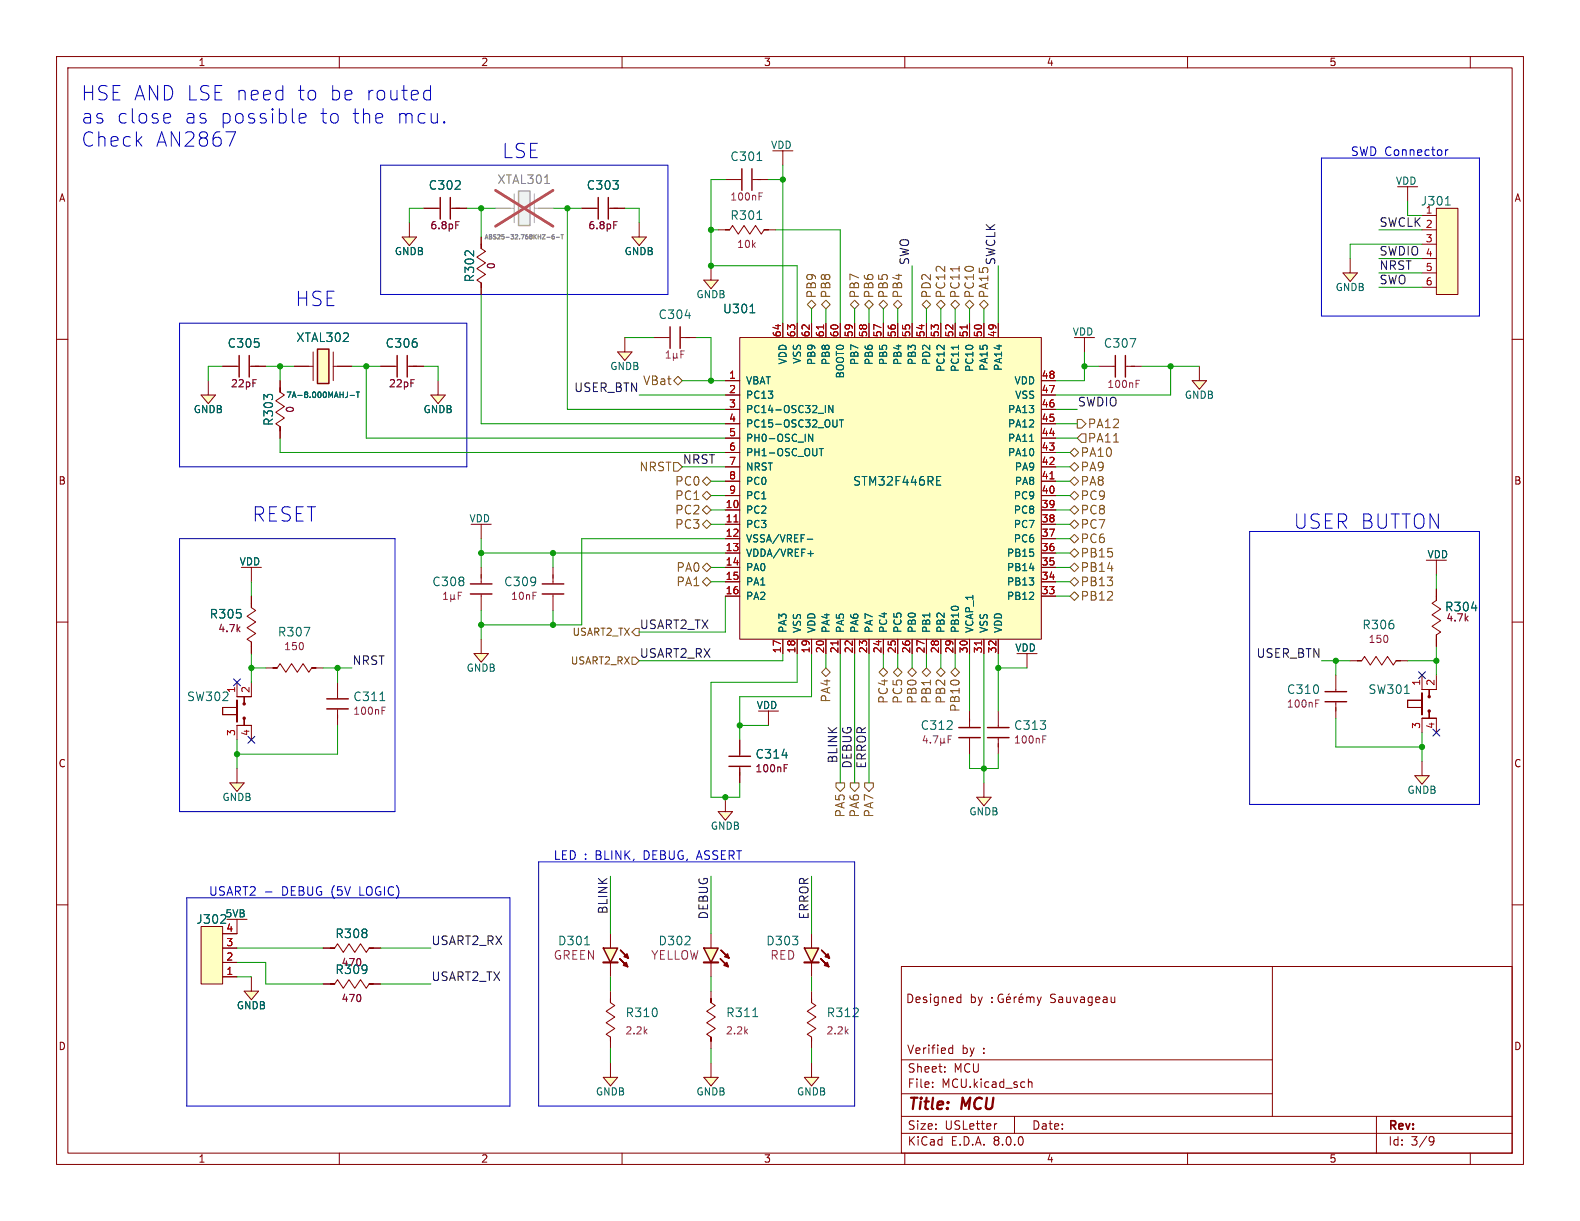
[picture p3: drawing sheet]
<svg xmlns="http://www.w3.org/2000/svg" width="279mm" height="216mm" viewBox="0 0 279 216" stroke-linecap="round" stroke-linejoin="round" font-family="sans-serif">
<g fill="none" stroke="#840000" stroke-width=".18">
<path d="M10 10h259.4v195.9h-259.4zM12 12h255.4v191.9h-255.4zM60 10v2M110 10v2M160 10v2M210 10v2M260 10v2M10 60h2M267.4 60h2M10 110h2M85.1 100.3v2.8M85.1 105.2v2.8"/>
<path d="M97.8 100.3v2.8M97.8 105.2v2.8M181.6 115.6v2.5M267.4 110h2M176.5 125.7v2.8M176.5 130.6v2.8M10 160h2M267.4 160h2M143.5 177.3l.8 .5-1.6 1 1.6 1-1.6 1 1.6 1.1-1.6 1 .8 .5M143.5 176.5v.8zM143.5 175.3v1.2M159.4 170.9h108v33h-108z"/>
<path d="M169.5 176.3l.4 .1M169.9 177.2l-.4 .1M169.9 175.8v1.5M175.4 177.1v.2M175.4 176.4v.1M177.3 175.9a.74 .74 0 0 0-.9 .5 .74 .74 0 0 0 .6 .9l.4-.2v-.5h-.3M178 176.8l.7-.2-.1-.2-.4-.1-.2 .2 .1 .7h.5M178.5 175.7l-.2 .2M179.3 176.3v1M179.8 176.3l-.3 .1-.2 .2M180.2 176.8l.7-.2-.1-.2-.4-.1-.2 .2 .1 .7h.5M180.7 175.7l-.2 .2"/>
<path d="M181.6 176.4l.4-.1 .2 .2M181.6 176.3v1M182.2 176.5l.2-.2 .4 .1v.9M182.2 176.5v.8M183.4 176.3l.4 1M183.8 177.3l-.2 .3-.2 .2M184.1 176.3l-.3 1M197.1 177.1l-.4 .2M197.1 176.3v1M225 170.9v26.5M143.5 183.4v.8zM143.5 184.2v1.2"/>
<path d="M159.4 197.4h108M159.4 193.4h65.6M159.4 187.4h65.6M164.9 192.1v.2M164.9 191.4v.1M167.1 189.4v.2M167.1 188.7v.1M167.9 186.2h.6M167.9 185.4h.6M168.5 184.8v1.5M176.3 198.7l-.3 .1M179.4 197.4v3"/>
<path d="M181.9 190.8v1.5M181.9 191.4l.2-.1 .3 .1 .1 .9M243.4 197.4v6.5M60 203.9v2M110 203.9v2M159.4 200.4h108M160 203.9v2M210 203.9v2M253 201l.5 .1a.99 .99 0 0 1-.4 1.4h-.2M253.6 201.6l-.3 .3h-.3M260 203.9v2"/>
</g>
<path d="M83.2 105h3.8M83.2 103.3h3.8M95.9 105h3.8M95.9 103.3h3.8M174.6 128.7h3.8M174.6 130.4h3.8" fill="none" stroke="#840000" stroke-width=".25"/>
<path d="M78.4 106h.8M78.4 105.1l.4-.4v1.3M79.7 105.8l.2 .2h.2l.2-.2M79.7 105.1v1.3M80.3 105.8l.2 .2M80.3 105.1v.7M81 105.3h.5M81.6 104.7h-.6v1.3M184.4 130.7h.4M184.4 130.1h.6" fill="none" stroke="#840084" stroke-width=".18"/>
<path d="M237.5 48.3h2.5l-1.2 1.5z" fill="#ffffc2"/>
<path d="M238.8 45.7v2.6h-1.3l1.3 1.5 1.2-1.5h-1.2M130.8 130.8v2.8M130.8 135.6v2.8M57.1 167.6h1.3M58.4 167.6h.8zM59.2 167.6l.5-.7 1 1.5 1-1.5 1 1.5 1.1-1.5 1 1.5 .5-.8M65.3 167.6h.7zM66 167.6h1.3" fill="none" stroke="#840000" stroke-width=".18"/>
<path d="M128.9 133.7h3.8M128.9 135.5h3.8" fill="none" stroke="#840000" stroke-width=".25"/>
<path d="M138.7 135.8h.4M138.7 135.2h.6" fill="none" stroke="#840084" stroke-width=".18"/>
<path d="M83.8 115.6h2.6l-1.3 1.5z" fill="#ffffc2"/>
<path d="M85.1 113v2.6h-1.3l1.3 1.5 1.3-1.5h-1.3M238.8 116.8h1.2M240 116.8h.8zM240.8 116.8l.5-.7 1 1.5 1-1.5 1 1.5 1.1-1.5 1 1.5 .5-.8M246.9 116.8h.7zM247.6 116.8h1.3M171.4 125.7v2.8M171.4 130.6v2.8" fill="none" stroke="#840000" stroke-width=".18"/>
<path d="M169.5 130.4h3.9M169.5 128.7h3.9" fill="none" stroke="#840000" stroke-width=".25"/>
<path d="M163.6 130.1l-.3 .9h.7M163.9 130.5v.9M164.5 131.3v.1M165 130.1h.9l-.6 1.3M166.3 130.5v1.3M166.3 131.2l.2 .2h.3l.1-.2M166.9 131.2l.2 .2M166.9 130.5v.7M167.7 130.7h.4M168.3 130.1h-.6v1.3" fill="none" stroke="#840084" stroke-width=".18"/>
<path d="M210.8 67.3h2.6l-1.3 1.5z" fill="#ffffc2"/>
<path d="M212.1 64.8v2.5h-1.3l1.3 1.5 1.3-1.5h-1.3" fill="none" stroke="#840000" stroke-width=".18"/>
<path d="M106.7 167.6h2.5l-1.3 2.6z" fill="#ffffc2"/>
<path d="M106.7 170.2h2.5" fill="none" stroke="#840000" stroke-width=".38"/>
<path d="M106.7 167.6h2.5l-1.3 2.6z" fill="none" stroke="#840000" stroke-width=".25"/>
<g fill="#840000" stroke="#840000" stroke-width=".25">
<path d="M109.7 168l1.4 1.4-.7-.2 .5-.5 .2 .7z"/>
<path d="M109.6 169.5l1.4 1.4-.8-.2 .5-.5 .3 .7z"/>
</g>
<path d="M107.9 165.1v2.5M107.9 170.2v2.5M125.7 177.3l.8 .5-1.5 1 1.5 1-1.5 1 1.5 1.1-1.5 1 .7 .5M125.7 176.5v.8zM125.7 175.3v1.2M125.7 183.4v.8zM125.7 184.2v1.2" fill="none" stroke="#840000" stroke-width=".18"/>
<path d="M103.4 167.1h.8M133.1 179.8h.9" fill="none" stroke="#006464" stroke-width=".18"/>
<path d="M124.5 167.6h2.5l-1.3 2.6z" fill="#ffffc2"/>
<path d="M124.5 170.2h2.5" fill="none" stroke="#840000" stroke-width=".38"/>
<path d="M124.5 167.6h2.5l-1.3 2.6z" fill="none" stroke="#840000" stroke-width=".25"/>
<g fill="#840000" stroke="#840000" stroke-width=".25">
<path d="M127.5 168l1.4 1.4-.8-.2 .6-.5 .2 .7z"/>
<path d="M127.4 169.5l1.4 1.4-.8-.2 .5-.5 .3 .7z"/>
</g>
<path d="M125.7 165.1v2.5M125.7 170.2v2.5" fill="none" stroke="#840000" stroke-width=".18"/>
<path d="M124.5 190.5h2.5l-1.3 1.5z" fill="#ffffc2"/>
<path d="M107.9 177.3l.8 .5-1.5 1 1.5 1-1.5 1 1.5 1.1-1.5 1 .7 .5M107.9 176.5v.8zM107.9 175.3v1.2M107.9 183.4v.8zM107.9 184.2v1.2M125.7 188v2.5h-1.2l1.2 1.5 1.3-1.5h-1.3" fill="none" stroke="#840000" stroke-width=".18"/>
<path d="M106.7 190.5h2.5l-1.3 1.5z" fill="#ffffc2"/>
<path d="M107.9 188v2.5h-1.2l1.2 1.5 1.3-1.5h-1.3" fill="none" stroke="#840000" stroke-width=".18"/>
<path d="M142.2 190.5h2.6l-1.3 1.5z" fill="#ffffc2"/>
<path d="M143.5 188v2.5h-1.3l1.3 1.5 1.3-1.5h-1.3" fill="none" stroke="#840000" stroke-width=".18"/>
<path d="M142.2 167.6h2.6l-1.3 2.6z" fill="#ffffc2"/>
<path d="M142.2 170.2h2.6" fill="none" stroke="#840000" stroke-width=".38"/>
<path d="M142.2 167.6h2.6l-1.3 2.6z" fill="none" stroke="#840000" stroke-width=".25"/>
<g fill="#840000" stroke="#840000" stroke-width=".25">
<path d="M145.3 168l1.4 1.4-.8-.2 .5-.5 .3 .7z"/>
<path d="M145.2 169.5l1.4 1.4-.8-.2 .5-.5 .3 .7z"/>
</g>
<path d="M143.5 165.1v2.5M143.5 170.2v2.5" fill="none" stroke="#840000" stroke-width=".18"/>
<path d="M109.2 62.2h2.6l-1.3 1.6z" fill="#ffffc2"/>
<path d="M110.5 59.7v2.5h-1.3l1.3 1.6 1.3-1.6h-1.3" fill="none" stroke="#840000" stroke-width=".18"/>
<path d="M172.7 141h2.6l-1.3 1.5z" fill="#ffffc2"/>
<path d="M174 138.4v2.6h-1.3l1.3 1.5 1.3-1.5h-1.3" fill="none" stroke="#840000" stroke-width=".18"/>
<path d="M130.8 59.7h53.3v53.3h-53.3z" fill="#ffffc2"/>
<g fill="none" stroke="#840000" stroke-width=".18">
<path d="M130.8 59.7h53.3v53.3h-53.3zM138.4 57.2v2.5M141 57.2v2.5M143.5 57.2v2.5M146 57.2v2.5M148.6 57.2v2.5M151.1 57.2v2.5M153.7 57.2v2.5M156.2 57.2v2.5M158.7 57.2v2.5M161.3 57.2v2.5M163.8 57.2v2.5"/>
<path d="M166.4 57.2v2.5M168.9 57.2v2.5M171.4 57.2v2.5M174 57.2v2.5M176.5 57.2v2.5M128.3 67.3h2.5M128.3 69.9h2.5M128.3 72.4h2.5M128.3 74.9h2.5M128.3 77.5h2.5M184.1 67.3h2.6M184.1 69.9h2.6"/>
<path d="M184.1 72.4h2.6M184.1 74.9h2.6M184.1 77.5h2.6M128.3 90.2h2.5M128.3 92.7h2.5M128.3 95.3h2.5M128.3 97.8h2.5M128.3 87.6h2.5M128.3 85.1h2.5M128.3 82.6h2.5M128.3 80h2.5M184.1 90.2h2.6"/>
<path d="M184.1 92.7h2.6M184.1 95.3h2.6M184.1 97.8h2.6M184.1 87.6h2.6M184.1 85.1h2.6M184.1 82.6h2.6M184.1 80h2.6M128.3 100.3h2.5M128.3 102.9h2.5M128.3 105.4h2.5M138.4 113v2.6M141 113v2.6"/>
<path d="M143.5 113v2.6M146 113v2.6M148.6 113v2.6M151.1 113v2.6M153.7 113v2.6M156.2 113v2.6M158.7 113v2.6M161.3 113v2.6M163.8 113v2.6M166.4 113v2.6M168.9 113v2.6M171.4 113v2.6"/>
<path d="M174 113v2.6M176.5 113v2.6M184.1 100.3h2.6M184.1 102.9h2.6M184.1 105.4h2.6"/>
</g>
<path d="M145.6 57.5v.7M171 57.5v.7M129.8 92.3h.7M185.7 84.7h.7M148.2 113.3v.8M173.6 113.3v.8" fill="none" stroke="#a90000" stroke-width=".18"/>
<g fill="none" stroke="#006464" stroke-width=".18">
<path d="M132.6 55.3h.9M143.7 76.8v1.2l-.7-1.2v1.2M144.9 79.3h.7M145.2 79.3v1.3M146 71.7v1.3M147.3 71.7v1.3l-.7-1.3v1.3M148 74.2v1.1l-.1 .1M148.4 74.2h.8M148.8 74.2v1.3M169.5 61v.8M182.1 78h.7M142.8 95.3h.9"/>
<path d="M142.9 97.9h.9M165.6 85h.6M165.6 85.8h.8M165.6 84.3h.8"/>
</g>
<path d="M124.5 49.5h2.5l-1.3 1.6z" fill="#ffffc2"/>
<path d="M125.7 47v2.5h-1.2l1.2 1.6 1.3-1.6h-1.3" fill="none" stroke="#840000" stroke-width=".18"/>
<path d="M40.6 138.4h2.6l-1.3 1.6z" fill="#ffffc2"/>
<path d="M191.8 59.7v2.5M41.9 135.9v2.5h-1.3l1.3 1.6 1.3-1.6h-1.3" fill="none" stroke="#840000" stroke-width=".18"/>
<path d="M76.2 69.9h2.5l-1.2 1.5z" fill="#ffffc2"/>
<path d="M138.4 26.7v2.5M77.5 67.3v2.6h-1.3l1.3 1.5 1.2-1.5h-1.2M135.9 125.7v2.6" fill="none" stroke="#840000" stroke-width=".18"/>
<path d="M251.5 121.9h2.5M251.5 122.6v3.8" fill="none" stroke="#ffffc2" stroke-width=".18"/>
<path d="M252.7 121.9v1.3z" fill="#ffffc2"/>
<path d="M248.9 123.8h2.6" fill="none" stroke="#ffffc2" stroke-width=".18"/>
<path d="M248.9 123.8v1.3z" fill="#ffffc2"/>
<path d="M248.9 125.1h2.6" fill="none" stroke="#ffffc2" stroke-width=".18"/>
<path d="M252.7 125.7v1.3z" fill="#ffffc2"/>
<path d="M251.5 127h2.5" fill="none" stroke="#ffffc2" stroke-width=".18"/>
<g fill="none" stroke="#840000" stroke-width=".18">
<path d="M102.9 36.8h2.8M107.7 36.8h2.8M128.3 31.8h2.8M133.1 31.8h2.8M115.6 59.7h2.8M120.4 59.7h2.8M127 40.6h1.3M128.3 40.6h.7zM129 40.6l.5-.7 1.1 1.5 1-1.5 1 1.5 1-1.5 1 1.5 .5-.8M135.1 40.6h.8zM135.9 40.6h1.3M39.4 64.8h2.8"/>
<path d="M44.2 64.8h2.8M236.2 119.4v2.8M251.5 119.4v2.5M254 119.4v2.5M59.7 120.7v2.7M59.7 125.5v2.8M236.2 124.2v2.8M248.9 123.8h2.6zM248.9 123.8v1.3zM248.9 125.1h2.6zM251.5 121.9h2.5zM251.5 127h2.5z"/>
<path d="M251.5 127v2.5M252.7 121.9v1.3zM252.7 125.7v1.3zM254 127v2.5M43.7 162.6h-1.8v2.5"/>
</g>
<g fill="none" stroke="#840000" stroke-width=".25">
<path d="M105.8 34.9v3.8M107.6 34.9v3.8M131.2 29.8v3.9M133 29.8v3.9M118.5 57.8v3.8M120.3 57.8v3.8M42.3 62.9v3.8M44.1 62.9v3.8M57.8 123.6h3.8M57.8 125.3h3.8M234.3 122.3h3.8M234.3 124.1h3.8"/>
<path d="M251.5 122.6v3.8z"/>
<circle cx="252.7" cy="123.2" r=".18"/>
<circle cx="252.7" cy="125.7" r=".18"/>
</g>
<path d="M133.9 28.4h.8M133.9 38.8h.8M67.2 123.9h.9M248.4 122.6h.8" fill="none" stroke="#006464" stroke-width=".18"/>
<g fill="none" stroke="#840084" stroke-width=".18">
<path d="M108.5 39.2h.6M134.2 34.7h.5M134.2 34.1h.6M117.8 63.3h.7M117.8 62.4l.4-.4v1.3M119.1 63.1l.2 .2h.2l.2-.2M119.1 62.5v1.2M119.7 63.1l.2 .2M119.7 62.5v.6M120.4 62.7h.4M121 62h-.6v1.3M67.6 125.6h.4"/>
<path d="M67.6 125h.6M232.7 124.4h.4M232.7 123.8h.6"/>
</g>
<path d="M43.2 175.3h2.5l-1.3 1.5z" fill="#ffffc2"/>
<path d="M44.4 172.7v2.6h-1.2l1.2 1.5 1.3-1.5h-1.3" fill="none" stroke="#840000" stroke-width=".18"/>
<path d="M41.9 123.2h2.5M41.9 123.8v3.8" fill="none" stroke="#ffffc2" stroke-width=".18"/>
<path d="M43.2 123.2v1.3z" fill="#ffffc2"/>
<path d="M39.4 125.1h2.5" fill="none" stroke="#ffffc2" stroke-width=".18"/>
<path d="M39.4 125.1v1.3z" fill="#ffffc2"/>
<path d="M39.4 126.4h2.5" fill="none" stroke="#ffffc2" stroke-width=".18"/>
<path d="M43.2 127v1.3z" fill="#ffffc2"/>
<path d="M41.9 128.3h2.5" fill="none" stroke="#ffffc2" stroke-width=".18"/>
<g fill="none" stroke="#840000" stroke-width=".18">
<path d="M67.3 64.8h2.8M72.1 64.8h2.8M85.1 92.7v2.6M44.4 113.5v.8zM44.4 107.4l.8 .6-1.5 1 1.5 1-1.5 1 1.5 1-1.5 1 .7 .5M44.4 106.7v.7zM44.4 100.3v2.6M44.4 105.4v1.3M44.4 114.3v1.3M47 118.1h1.3M48.3 118.1h.7zM49 118.1l.5-.8 1 1.6 1.1-1.6 1 1.6 1-1.6 1 1.6 .5-.8"/>
<path d="M55.1 118.1h.8zM55.9 118.1h1.2M39.4 125.1h2.5zM39.4 125.1v1.3zM39.4 126.4h2.5zM41.9 123.2h2.5zM41.9 128.3h2.5zM41.9 120.7v2.5M41.9 128.3v2.5M43.2 123.2v1.3zM43.2 127v1.3zM44.4 120.7v2.5"/>
<path d="M44.4 128.3v2.5"/>
</g>
<g fill="none" stroke="#840000" stroke-width=".25">
<path d="M70.2 62.9v3.8M72 62.9v3.8M41.9 123.8v3.8z"/>
<circle cx="43.2" cy="124.5" r=".18"/>
<circle cx="43.2" cy="127" r=".18"/>
</g>
<path d="M56.1 61.7h2.1v6.1h-2.1z" fill="#ffffc2"/>
<path d="M56.1 61.7h2.1v6.1h-2.1z" fill="none" stroke="#840000" stroke-width=".25"/>
<path d="M52.1 64.8h3.3M55.4 62.2v5.1M58.9 62.2v5.1M58.9 64.8h3.3M57.1 174h1.3M58.4 174h.8zM59.2 174l.5-.8 1 1.6 1-1.6 1 1.6 1.1-1.6 1 1.6 .5-.8M65.3 174h.7zM66 174h1.3" fill="none" stroke="#840000" stroke-width=".18"/>
<path d="M61.9 69.9h.8M63 69.3h.6M63.3 69.3v1" fill="none" stroke="#006464" stroke-width=".18"/>
<path d="M35.6 69.9h2.5l-1.3 1.5z" fill="#ffffc2"/>
<path d="M36.8 67.3v2.6h-1.2l1.2 1.5 1.3-1.5h-1.3" fill="none" stroke="#840000" stroke-width=".18"/>
<path d="M254 36.8h3.8v15.3h-3.8z" fill="#ffffc2"/>
<path d="M251.5 38.1h2.5M254 36.8h3.8v15.3h-3.8zM251.5 40.6h2.5M251.5 43.2h2.5M251.5 45.7h2.5M251.5 48.3h2.5M251.5 50.8h2.5" fill="none" stroke="#840000" stroke-width=".18"/>
<path d="M255.6 36.3h.9" fill="none" stroke="#006464" stroke-width=".18"/>
<path d="M35.6 163.8h3.8v10.2h-3.8z" fill="#ffffc2"/>
<path d="M49.5 75.4v.8zM49.5 69.3l.8 .6-1.5 1 1.5 1-1.5 1 1.5 1-1.5 1 .7 .5M49.5 68.6v.7zM49.5 67.3v1.3M49.5 76.2v1.3M194.3 64.8h2.8M199.1 64.8h2.8M35.6 163.8h3.8v10.2h-3.8zM39.4 172.7h2.5M39.4 170.2h2.5M39.4 167.6h2.5M39.4 165.1h2.5" fill="none" stroke="#840000" stroke-width=".18"/>
<path d="M39 163.3h.9" fill="none" stroke="#006464" stroke-width=".18"/>
<path d="M197.2 62.9v3.8M199 62.9v3.8" fill="none" stroke="#840000" stroke-width=".25"/>
<path d="M200.9 67.9h.4M200.9 67.3h.6" fill="none" stroke="#840084" stroke-width=".18"/>
<path d="M111.8 41.9h2.5l-1.3 1.5z" fill="#ffffc2"/>
<path d="M113 39.4v2.5h-1.2l1.2 1.5 1.3-1.5h-1.3" fill="none" stroke="#840000" stroke-width=".18"/>
<path d="M91.7 33.8h2v6.1h-2z" fill="#f0f0f0"/>
<path d="M91.7 33.8h2v6.1h-2z" fill="none" stroke="#a1a1a1" stroke-width=".25"/>
<path d="M87.6 36.8h3.3M90.9 34.3v5.1M94.5 34.3v5.1M94.5 36.8h3.3" fill="none" stroke="#a1a1a1" stroke-width=".18"/>
<path d="M96.3 32.4h.9M96.7 42h.6M98 41.5l-.4 .2v.4l.2 .2 .2-.1v-.4h-.2l-.2 .1M98.4 42h.6M99.2 41.5h.4M99.4 41.5v.8" fill="none" stroke="#989898" stroke-width=".18"/>
<path d="M87.6 33.7l10.2 6.3M97.8 33.7l-10.2 6.3" fill="none" stroke="#e75356" stroke-width=".46"/>
<path d="M74.9 36.8h2.8M79.8 36.8h2.7" fill="none" stroke="#840000" stroke-width=".18"/>
<path d="M77.9 34.9v3.8M79.6 34.9v3.8" fill="none" stroke="#840000" stroke-width=".25"/>
<path d="M80.6 39.2h.6" fill="none" stroke="#840084" stroke-width=".18"/>
<path d="M71.1 41.9h2.6l-1.3 1.5z" fill="#ffffc2"/>
<path d="M72.4 39.4v2.5h-1.3l1.3 1.5 1.3-1.5h-1.3M85.1 50v.8zM85.1 43.9l.8 .6-1.6 1 1.6 1-1.6 1 1.6 1-1.6 1 .8 .5M85.1 43.2v.7zM85.1 41.9v1.3M85.1 50.8v1.3" fill="none" stroke="#840000" stroke-width=".18"/>
<path d="M250.2 137.2h2.5l-1.2 1.5z" fill="#ffffc2"/>
<path d="M248.9 33v2.6M254 99.1v2.5M254 112.3v.7zM254 106.2l-.8 .5 1.6 1-1.6 1 1.6 1-1.6 1 1.6 1.1-.8 .5M254 105.4v.8zM254 104.1v1.3M254 113v1.3M251.5 134.6v2.6h1.2l-1.2 1.5-1.3-1.5h1.3" fill="none" stroke="#840000" stroke-width=".18"/>
<path d="M127 143.5h2.5l-1.2 1.5z" fill="#ffffc2"/>
<g fill="none" stroke="#840000" stroke-width=".18">
<path d="M74.9 36.8h2.6M80 36.8h2.5M102.9 36.8h2.5M107.9 36.8h2.6M85.1 41.9v1.3M85.1 50.8v1.3M138.4 57.2v2.5M141 57.2v2.5M143.5 57.2v2.5M146 57.2v2.5M148.6 57.2v2.5M151.1 57.2v2.5"/>
<path d="M153.7 57.2v2.5M156.2 57.2v2.5M158.7 57.2v2.5M161.3 57.2v2.5M163.8 57.2v2.5M166.4 57.2v2.5M168.9 57.2v2.5M171.4 57.2v2.5M174 57.2v2.5M176.5 57.2v2.5M39.4 64.8h2.5M44.4 64.8h2.6"/>
<path d="M49.5 67.3v1.3M49.5 76.2v1.3M52.1 64.8h2.5M59.7 64.8h2.5M67.3 64.8h2.5M72.4 64.8h2.5M128.3 67.3h2.5M128.3 69.9h2.5M128.3 72.4h2.5M128.3 74.9h2.5M128.3 77.5h2.5M184.1 67.3h2.6"/>
<path d="M184.1 69.9h2.6M184.1 72.4h2.6M184.1 74.9h2.6M184.1 77.5h2.6M128.3 90.2h2.5M128.3 92.7h2.5M128.3 95.3h2.5M128.3 97.8h2.5M128.3 87.6h2.5M128.3 85.1h2.5M128.3 82.6h2.5M128.3 80h2.5"/>
<path d="M184.1 90.2h2.6M184.1 92.7h2.6M184.1 95.3h2.6M184.1 97.8h2.6M184.1 87.6h2.6M184.1 85.1h2.6M184.1 82.6h2.6M184.1 80h2.6M44.4 105.4v1.3M44.4 114.3v1.3M128.3 100.3h2.5M128.3 102.9h2.5"/>
<path d="M128.3 105.4h2.5M138.4 113v2.6M141 113v2.6M143.5 113v2.6M146 113v2.6M148.6 113v2.6M151.1 113v2.6M153.7 113v2.6M156.2 113v2.6M158.7 113v2.6M161.3 113v2.6M163.8 113v2.6"/>
<path d="M166.4 113v2.6M168.9 113v2.6M171.4 113v2.6M174 113v2.6M176.5 113v2.6M184.1 100.3h2.6M184.1 102.9h2.6M184.1 105.4h2.6M254 104.1v1.3M254 113v1.3M130.8 130.8v2.6M130.8 135.9v2.5"/>
<path d="M128.3 141v2.5h-1.3l1.3 1.5 1.2-1.5h-1.2M39.4 167.6h2.5M39.4 172.7h2.5M39.4 170.2h2.5M39.4 165.1h2.5M57.1 174h1.3M57.1 167.6h1.3M66 174h1.3M66 167.6h1.3"/>
</g>
<g fill="none" stroke="#725600" stroke-width=".18">
<path d="M142.7 53.8l.8-.7 .8 .7-.8 .8zM146 53.1l.8 .7-.8 .8-.7-.8zM150.4 53.8l.7-.7 .8 .7-.8 .8zM152.9 53.8l.8-.7 .7 .7-.7 .8zM155.4 53.8l.8-.7 .8 .7-.8 .8zM158 53.8l.7-.7 .8 .7-.8 .8zM163.1 53.8l.7-.7 .8 .7-.8 .8zM166.4 53.1l.7 .7-.7 .8-.8-.8zM168.9 53.1l.8 .7-.8 .8-.8-.8zM169.6 47.1v.9M170.7 53.8l.7-.7 .8 .7-.8 .8zM173.2 53.8l.8-.7 .8 .7-.8 .8z"/>
<path d="M119.9 66.5l.7 .8-.7 .8-.8-.8zM190.5 74.2h.8l.7 .7-.7 .8h-.8zM191.3 76.7h.7v1.5h-.7l-.8-.7zM196.9 78.2h.9M119.1 81.8h.8l.7 .8-.7 .7h-.8zM124.2 92.7l.8-.8 .7 .8-.7 .8zM124.2 87.6l.8-.7 .7 .7-.7 .8zM124.2 90.2l.8-.8 .7 .8-.7 .7zM125 84.3l.7 .8-.7 .8-.8-.8zM189.2 97.8l.8-.8 .8 .8-.8 .8zM189.2 92.7l.8-.8 .8 .8-.8 .8zM189.2 95.3l.8-.8 .8 .8-.8 .7z"/>
<path d="M189.2 80l.8-.8 .8 .8-.8 .8zM189.2 87.6l.8-.7 .8 .7-.8 .8zM189.2 90.2l.8-.8 .8 .8-.8 .7zM189.2 85.1l.8-.8 .8 .8-.8 .8zM189.2 82.6l.8-.8 .8 .8-.8 .7zM111.8 116.2h.6l.6 .6-.6 .7h-.6zM111.8 111.8l.6-.7h.6v1.3h-.6zM124.2 102.9l.8-.8 .7 .8-.7 .7zM124.2 100.3l.8-.7 .7 .7-.7 .8zM145.3 118.9l.7-.8 .8 .8-.8 .7zM155.4 118.9l.8-.8 .8 .8-.8 .7zM158 118.9l.7-.8 .8 .8-.8 .7z"/>
<path d="M160.5 118.9l.8-.8 .8 .8-.8 .7zM163.1 118.9l.7-.8 .8 .8-.8 .7zM165.6 118.9l.8-.8 .7 .8-.7 .7zM168.1 118.9l.8-.8 .8 .8-.8 .7zM189.2 105.4l.8-.8 .8 .8-.8 .8zM189.2 100.3l.8-.7 .8 .7-.8 .8zM189.2 102.9l.8-.8 .8 .8-.8 .7zM147.8 138.4h1.6v.8l-.8 .8-.8-.8zM150.4 138.4h1.5v.8l-.8 .8-.7-.8zM152.9 138.4h1.5v.8l-.7 .8-.8-.8z"/>
</g>
<g fill="none" stroke="#0000c2" stroke-width=".18">
<path d="M75.2 17.5l.2 .2 .7-.2M75.2 16.1l.2-.1 .7 .1M76.1 15.1v2.6M29.8 20.1l.2 .1 .2 .5-1.2 .2M30 21.6l-.2 .2M41.7 23.3l-1.1 2.5M52.9 20.9l1.2-.2-.1-.5-.7-.1-.4 .3v1l.1 .2 .3 .2 .7-.2M67.3 29.2h50.8v22.9h-50.8zM78.5 21.5l.2 .1-.2 .2M78.5 21.5l-.1 .1 .1 .2M78.5 21.5v.3M233.7 27.9h27.9v28h-27.9z"/>
<path d="M255.6 26.5v1M256.1 26.5l-.3 .1-.2 .2M31.7 57.2h50.8v25.4h-50.8zM31.7 95.3h38.1v48.2h-38.1zM221 94h40.6v48.2h-40.6zM33 158.8h57.2v36.8h-57.2zM46.9 157.7h1.2M95.2 152.4h55.9v43.2h-55.9z"/>
</g>
<g fill="none" stroke="#009600" stroke-width=".18">
<path d="M74.9 36.8h-2.5v2.6M82.5 36.8h5.1M85.1 36.8v5.1M97.8 36.8h5.1M100.3 36.8v35.6h28M110.5 36.8h2.5v2.6M128.3 31.8h-2.6v15.2h15.3v10.2M135.9 31.8h2.5M138.4 29.2v28M248.9 35.6v2.5M85.1 52.1v22.8h43.2M110.5 59.7h5.1"/>
<path d="M123.2 59.7h2.5v7.6M125.7 40.6h1.3M137.2 40.6h11.4v16.6M143.5 54.6v2.6M146 54.6v2.6M151.1 54.6v2.6M153.7 54.6v2.6M156.2 54.6v2.6M158.7 54.6v2.6M161.3 47v10.2M163.8 54.6v2.6M166.4 54.6v2.6"/>
<path d="M168.9 54.6v2.6M171.4 54.6v2.6M174 54.6v2.6M176.5 47v10.2M243.8 50.8h7.7M243.8 40.6h7.7M243.8 48.3h7.7M243.8 45.7h7.7M251.5 43.2h-12.7v2.5M39.4 64.8h-2.6v2.5M47 64.8h5.1M49.5 77.5v2.5h78.8"/>
<path d="M49.5 64.8v2.5M62.2 64.8h5.1M64.8 64.8v12.7h63.5M74.9 64.8h2.6v2.5M113 69.9h15.3M120.6 67.3h7.7M186.7 74.9h3.8M186.7 77.5h3.8M186.7 72.4h3.8M191.8 62.2v5.1h-5.1M191.8 64.8h2.5M201.9 64.8h10.2"/>
<path d="M207 64.8v5.1h-20.3M85.1 95.3v5M85.1 97.8h43.2M97.8 97.8v2.5M120.6 82.6h7.7M125.7 87.6h2.6M125.7 85.1h2.6M125.7 90.2h2.6M125.7 92.7h2.6M128.3 95.3h-25.4v15.2h-17.8M186.7 82.6h2.5M186.7 87.6h2.5"/>
<path d="M186.7 85.1h2.5M186.7 97.8h2.5M186.7 95.3h2.5M186.7 90.2h2.5M186.7 92.7h2.5M186.7 80h2.5M44.4 102.9v2.5M44.4 115.6v5.1M44.4 118.1h2.6M57.1 118.1h5.1M59.7 118.1v2.6M85.1 108v5"/>
<path d="M97.8 108v2.5M125.7 100.3h2.6M125.7 102.9h2.6M128.3 105.4v6.4h-15.3M138.4 115.6v1.2h-25.4M141 115.6v5.1h-15.3v20.3h5.1v-2.6M143.5 115.6v7.6h-12.7v7.6M146 115.6v2.5M148.6 115.6v22.8M151.1 115.6v22.8M153.7 115.6v22.8M156.2 115.6v2.5"/>
<path d="M158.7 115.6v2.5M161.3 115.6v2.5M163.8 115.6v2.5M166.4 115.6v2.5M168.9 115.6v2.5M171.4 115.6v10.1M174 115.6v22.8M176.5 115.6v10.1M176.5 118.1h5.1M186.7 100.3h2.5M186.7 102.9h2.5M186.7 105.4h2.5"/>
<path d="M233.7 116.8h5.1M236.2 116.8v2.6M248.9 116.8h5.1M254 101.6v2.5M254 114.3v5.1M41.9 130.8v5.1M59.7 128.3v5.1h-17.8M130.8 128.3h5.1M171.4 133.4v2.5h5.1v-2.5M236.2 127v5.1h15.3M251.5 129.5v5.1M107.9 154.9v10.2"/>
<path d="M125.7 154.9v10.2M143.5 154.9v10.2M41.9 167.6h15.2M41.9 170.2h5.1v3.8h10.1M41.9 172.7h2.5M67.3 167.6h8.9M67.3 174h8.9M107.9 172.7v2.6M125.7 172.7v2.6M143.5 172.7v2.6M107.9 185.4v2.6M125.7 185.4v2.6"/>
<path d="M143.5 185.4v2.6"/>
</g>
<path d="M250.9 118.8l1.2 1.2M252.1 118.8l-1.2 1.2M41.3 120l1.2 1.3M42.5 120l-1.2 1.3M43.8 130.2l1.3 1.2M45.1 130.2l-1.3 1.2M253.4 128.9l1.2 1.2M254.6 128.9l-1.2 1.2" fill="none" stroke="#000084" stroke-width=".18"/>
<path d="M96.3 32.4h.9M96.7 42h.6M98 41.5l-.4 .2v.4l.2 .2 .2-.1v-.4h-.2l-.2 .1M98.4 42h.6M99.2 41.5h.4M99.4 41.5v.8" fill="none" stroke="#989898" stroke-width=".18"/>
<path d="M87.6 36.8h2.6M95.2 36.8h2.6" fill="none" stroke="#a1a1a1" stroke-width=".18"/>
<path d="M87.6 33.7l10.2 6.3M97.8 33.7l-10.2 6.3" fill="none" stroke="#e75356" stroke-width=".46"/>
<path d="M80.6 39.2h.6M108.5 39.2h.6M138.7 135.8h.4M138.7 135.2h.6" fill="none" stroke="#840084" stroke-width=".18"/>
<g fill="none" stroke="#006464" stroke-width=".18">
<path d="M132.6 55.3h.9M61.9 69.9h.8M63 69.3h.6M63.3 69.3v1M143.7 76.8v1.2l-.7-1.2v1.2M144.9 79.3h.7M145.2 79.3v1.3M146 71.7v1.3M147.3 71.7v1.3l-.7-1.3v1.3M148 74.2v1.1l-.1 .1M148.4 74.2h.8M148.8 74.2v1.3"/>
<path d="M169.5 61v.8M182.1 78h.7M142.8 95.3h.9M142.9 97.9h.9M165.6 85h.6M165.6 85.8h.8M165.6 84.3h.8M39 163.3h.9"/>
</g>
<path d="M145.6 57.5v.7M171 57.5v.7M129.8 92.3h.7M185.7 84.7h.7M148.2 113.3v.8M173.6 113.3v.8" fill="none" stroke="#a90000" stroke-width=".18"/>
<g fill="#009600" stroke="#009600" stroke-width=".18">
<circle cx="97.8" cy="110.5" r=".46"/>
<circle cx="85.1" cy="97.8" r=".46"/>
<circle cx="85.1" cy="110.5" r=".46"/>
<circle cx="97.8" cy="97.8" r=".46"/>
<circle cx="100.3" cy="36.8" r=".46"/>
<circle cx="85.1" cy="36.8" r=".46"/>
<circle cx="64.8" cy="64.8" r=".46"/>
<circle cx="49.5" cy="64.8" r=".46"/>
<circle cx="174" cy="135.9" r=".46"/>
<circle cx="251.5" cy="132.1" r=".46"/>
<circle cx="236.2" cy="116.8" r=".46"/>
<circle cx="254" cy="116.8" r=".46"/>
<circle cx="207" cy="64.8" r=".46"/>
<circle cx="130.8" cy="128.3" r=".46"/>
<circle cx="128.3" cy="141" r=".46"/>
<circle cx="125.7" cy="67.3" r=".46"/>
<circle cx="125.7" cy="40.6" r=".46"/>
<circle cx="125.7" cy="47" r=".46"/>
<circle cx="138.4" cy="31.8" r=".46"/>
<circle cx="191.8" cy="64.8" r=".46"/>
<circle cx="176.5" cy="118.1" r=".46"/>
<circle cx="59.7" cy="118.1" r=".46"/>
<circle cx="44.4" cy="118.1" r=".46"/>
<circle cx="41.9" cy="133.4" r=".46"/>
</g>
<g font-size="3.5" fill="#0000c2">
<text x="14.2" y="18">HSE AND LSE need</text>
<text x="52.2" y="18">to</text>
<text x="57.9" y="18">be routed</text>
<text x="14.2" y="22.1">as</text>
<text x="20.5" y="22.1">close</text>
<text x="32.4" y="22.1">as</text>
<text x="38.6" y="22.1">possible</text>
<text x="56.2" y="22.1">to</text>
<text x="61.9" y="22.1">the</text>
<text x="69.7" y="22.1">mcu.</text>
<text x="14.2" y="26.2">Check</text>
<text x="27.4" y="26.2">AN2867</text>
<text x="88.6" y="28.2">LSE</text>
<text x="52.1" y="54.4">HSE</text>
<text x="44.4" y="92.5">RESET</text>
<text x="228.6" y="93.7">USER BUTTON</text>
</g>
<g font-size="2.8" fill="#840000">
<text x="160.4" y="196.8">Title:</text>
<text x="170.1" y="196.8">MCU</text>
</g>
<g font-size="2.1" fill="#006464">
<text x="129.1" y="28.7">C301</text>
<text x="75.7" y="33.8">C302</text>
<text x="103.7" y="33.8">C303</text>
<text x="129.1" y="39.1">R301</text>
<text x="251.2" y="36.6">J301</text>
<text x="84" y="50" transform="rotate(-90 84 50)">R302</text>
<text x="116.4" y="56.6">C304</text>
<text x="127.8" y="55.6">U301</text>
<text x="40.2" y="61.7">C305</text>
<text x="52.3" y="60.7">XTAL302</text>
<text x="68.1" y="61.7">C306</text>
<text x="195.1" y="61.7">C307</text>
<text x="48.5" y="75.4" transform="rotate(-90 48.5 75.4)">R303</text>
<text x="150.8" y="86.1">STM32F446RE</text>
<text x="76.4" y="103.9">C308</text>
<text x="89.1" y="103.9">C309</text>
<text x="37" y="109.6">R305</text>
<text x="49.1" y="112.8">R307</text>
<text x="240.8" y="111.5">R306</text>
<text x="255.4" y="108.3">R304</text>
<text x="33" y="124.2">SW302</text>
<text x="62.4" y="124.2">C311</text>
<text x="227.5" y="122.9">C310</text>
<text x="241.9" y="122.9">SW301</text>
<text x="162.7" y="129.3">C312</text>
<text x="179.2" y="129.3">C313</text>
<text x="133.5" y="134.3">C314</text>
<text x="34.6" y="163.6">J302</text>
<text x="59.2" y="166.1">R308</text>
<text x="135.4" y="167.4">D303</text>
<text x="59.2" y="172.4">R309</text>
<text x="110.5" y="180.1">R310</text>
<text x="128.3" y="180.1">R311</text>
<text x="146.1" y="180.1">R312</text>
</g>
<g font-size="2.1" fill="#0000c2">
<text x="238.8" y="27.7">SWD Connector</text>
<text x="97.8" y="152.2">LED : BLINK,</text>
<text x="113.9" y="152.2">DEBUG, ASSERT</text>
<text x="36.8" y="158.5">USART2 -</text>
<text x="49.8" y="158.5">DEBUG (5V</text>
<text x="63.8" y="158.5">LOGIC)</text>
</g>
<text font-size="2.1" fill="#989898" x="87.9" y="32.7">XTAL301</text>
<text font-size="2.1" fill="#009600" x="243.8" y="40.2">SWCLK</text>
<g font-size="2.1" fill="#0f0f0f">
<text x="160.9" y="47" transform="rotate(-90 160.9 47)">SWO</text>
<text x="176.1" y="47" transform="rotate(-90 176.1 47)">SWCLK</text>
<text x="243.8" y="45.3">SWDIO</text>
<text x="243.8" y="47.8">NRST</text>
<text x="243.8" y="50.4">SWO</text>
<text x="101.5" y="69.4">USER_BTN</text>
<text x="190.5" y="72">SWDIO</text>
<text x="120.6" y="82.1">NRST</text>
<text x="113" y="111.3">USART2_TX</text>
<text x="62.2" y="117.7">NRST</text>
<text x="113" y="116.4">USART2_RX</text>
<text x="222.1" y="116.4">USER_BTN</text>
<text x="148.2" y="135" transform="rotate(-90 148.2 135)">BLINK</text>
<text x="150.7" y="136" transform="rotate(-90 150.7 136)">DEBUG</text>
<text x="153.3" y="136" transform="rotate(-90 153.3 136)">ERROR</text>
<text x="107.5" y="161.7" transform="rotate(-90 107.5 161.7)">BLINK</text>
<text x="76.2" y="167.2">USART2_RX</text>
<text x="125.3" y="162.6" transform="rotate(-90 125.3 162.6)">DEBUG</text>
<text x="143.1" y="162.6" transform="rotate(-90 143.1 162.6)">ERROR</text>
<text x="76.2" y="173.6">USART2_TX</text>
</g>
<g font-size="2.1" fill="#725600">
<text x="144.5" y="52.9" transform="rotate(-90 144.5 52.9)">PB9</text>
<text x="147" y="52.9" transform="rotate(-90 147 52.9)">PB8</text>
<text x="152.1" y="52.9" transform="rotate(-90 152.1 52.9)">PB7</text>
<text x="154.7" y="52.9" transform="rotate(-90 154.7 52.9)">PB6</text>
<text x="157.2" y="52.9" transform="rotate(-90 157.2 52.9)">PB5</text>
<text x="159.7" y="52.9" transform="rotate(-90 159.7 52.9)">PB4</text>
<text x="164.8" y="52.9" transform="rotate(-90 164.8 52.9)">PD2</text>
<text x="167.4" y="52.9" transform="rotate(-90 167.4 52.9)">PC12</text>
<text x="169.9" y="52.9" transform="rotate(-90 169.9 52.9)">PC11</text>
<text x="172.4" y="52.9" transform="rotate(-90 172.4 52.9)">PC10</text>
<text x="175" y="52.9" transform="rotate(-90 175 52.9)">PA15</text>
<text x="113.7" y="68.3">VBat</text>
<text x="192.3" y="75.9">PA12</text>
<text x="113" y="83.5">NRST</text>
<text x="191" y="81">PA10</text>
<text x="191" y="83.5">PA9</text>
<text x="192.3" y="78.5">PA11</text>
<text x="119.3" y="86.1">PC0</text>
<text x="119.3" y="88.6">PC1</text>
<text x="191" y="88.6">PC9</text>
<text x="191" y="86.1">PA8</text>
<text x="119.3" y="93.7">PC3</text>
<text x="119.3" y="91.2">PC2</text>
<text x="191" y="93.7">PC7</text>
<text x="191" y="91.2">PC8</text>
<text x="119.5" y="101.3">PA0</text>
<text x="191" y="98.8">PB15</text>
<text x="191" y="101.3">PB14</text>
<text x="191" y="96.2">PC6</text>
<text x="119.5" y="103.9">PA1</text>
<text x="191" y="106.4">PB12</text>
<text x="191" y="103.9">PB13</text>
<text x="147" y="124.3" transform="rotate(-90 147 124.3)">PA4</text>
<text x="157.2" y="124.5" transform="rotate(-90 157.2 124.5)">PC4</text>
<text x="159.7" y="124.5" transform="rotate(-90 159.7 124.5)">PC5</text>
<text x="162.3" y="124.5" transform="rotate(-90 162.3 124.5)">PB0</text>
<text x="164.8" y="124.5" transform="rotate(-90 164.8 124.5)">PB1</text>
<text x="167.4" y="124.5" transform="rotate(-90 167.4 124.5)">PB2</text>
<text x="169.9" y="126" transform="rotate(-90 169.9 126)">PB10</text>
<text x="149.6" y="144.6" transform="rotate(-90 149.6 144.6)">PA5</text>
<text x="152.1" y="144.6" transform="rotate(-90 152.1 144.6)">PA6</text>
<text x="154.7" y="144.6" transform="rotate(-90 154.7 144.6)">PA7</text>
</g>
<g font-size="2.1" fill="#840084">
<text x="98.6" y="167.4">D301</text>
<text x="116.4" y="167.4">D302</text>
<text x="97.8" y="169.9">GREEN</text>
<text x="115.1" y="169.9">YELLOW</text>
<text x="136.1" y="169.9">RED</text>
</g>
<g font-size="2.1" fill="#840000">
<text x="160.1" y="177.6">Designed</text>
<text x="171.5" y="177.6">by</text>
<text x="185.5" y="177.6">Sauvageau</text>
<text x="160.3" y="186.6">Verified</text>
<text x="160.4" y="189.9">Sheet:</text>
<text x="168.6" y="189.9">MCU</text>
<text x="170" y="186.6">by</text>
<text x="173.8" y="186.6">:</text>
<text x="160.4" y="192.6">File:</text>
<text x="166.5" y="192.6">MCU.kicad_sch</text>
<text x="160.4" y="202.8">KiCad</text>
<text x="160.4" y="200">Size:</text>
<text x="167.1" y="200">USLetter</text>
<text x="168.1" y="202.8">E.D.A.</text>
<text x="175.7" y="202.8">8.0.0</text>
<text x="182.4" y="200">Date:</text>
<text x="245.4" y="200.2">Rev:</text>
<text x="245.4" y="202.8">Id:</text>
<text x="249.5" y="202.8">3/9</text>
</g>
<g font-size="1.8" fill="#840000">
<text x="35" y="11.9">1</text>
<text x="85" y="11.9">2</text>
<text x="135" y="11.9">3</text>
<text x="185" y="11.9">4</text>
<text x="235" y="11.9">5</text>
<text x="10.3" y="35.9">A</text>
<text x="267.7" y="35.9">A</text>
<text x="10.3" y="85.9">B</text>
<text x="267.7" y="85.9">B</text>
<text x="10.3" y="135.9">C</text>
<text x="267.7" y="135.9">C</text>
<text x="10.3" y="185.9">D</text>
<text x="267.7" y="185.9">D</text>
<text x="35" y="205.8">1</text>
<text x="85" y="205.8">2</text>
<text x="135" y="205.8">3</text>
<text x="185" y="205.8">4</text>
<text x="235" y="205.8">5</text>
</g>
<g font-size="1.8" fill="#006464">
<text x="136.3" y="26.5">VDD</text>
<text x="246.8" y="32.9">VDD</text>
<text x="252" y="37.8">1</text>
<text x="69.7" y="45.3">GNDB</text>
<text x="110.4" y="45.3">GNDB</text>
<text x="123.1" y="52.9">GNDB</text>
<text x="236.1" y="51.7">GNDB</text>
<text x="189.6" y="59.5">VDD</text>
<text x="107.8" y="65.6">GNDB</text>
<text x="139.3" y="64.5" transform="rotate(-90 139.3 64.5)">VDD</text>
<text x="141.8" y="64.4" transform="rotate(-90 141.8 64.4)">VSS</text>
<text x="144.4" y="64.7" transform="rotate(-90 144.4 64.7)">PB9</text>
<text x="146.9" y="64.7" transform="rotate(-90 146.9 64.7)">PB8</text>
<text x="152" y="64.7" transform="rotate(-90 152 64.7)">PB7</text>
<text x="154.5" y="64.7" transform="rotate(-90 154.5 64.7)">PB6</text>
<text x="157.1" y="64.7" transform="rotate(-90 157.1 64.7)">PB5</text>
<text x="159.6" y="64.7" transform="rotate(-90 159.6 64.7)">PB4</text>
<text x="162.2" y="64.7" transform="rotate(-90 162.2 64.7)">PB3</text>
<text x="164.7" y="64.7" transform="rotate(-90 164.7 64.7)">PD2</text>
<text x="167.2" y="65.9" transform="rotate(-90 167.2 65.9)">PC12</text>
<text x="169.8" y="65.9" transform="rotate(-90 169.8 65.9)">PC11</text>
<text x="172.3" y="65.9" transform="rotate(-90 172.3 65.9)">PC10</text>
<text x="174.9" y="65.7" transform="rotate(-90 174.9 65.7)">PA15</text>
<text x="177.4" y="65.7" transform="rotate(-90 177.4 65.7)">PA14</text>
<text x="131.8" y="68.2">VBAT</text>
<text x="131.8" y="70.7">PC13</text>
<text x="149.5" y="67" transform="rotate(-90 149.5 67)">BOOT0</text>
<text x="179.3" y="68.2">VDD</text>
<text x="179.4" y="70.7">VSS</text>
<text x="209.4" y="70.7">GNDB</text>
<text x="34.2" y="73.3">GNDB</text>
<text x="74.8" y="73.3">GNDB</text>
<text x="131.8" y="73.3">PC14-OSC32_IN</text>
<text x="131.8" y="75.8">PC15-OSC32_OUT</text>
<text x="178.2" y="75.8">PA12</text>
<text x="178.2" y="73.3">PA13</text>
<text x="131.8" y="78.3">PH0-OSC_IN</text>
<text x="131.8" y="80.9">PH1-OSC_OUT</text>
<text x="131.8" y="83.4">NRST</text>
<text x="178.2" y="80.9">PA10</text>
<text x="178.2" y="78.3">PA11</text>
<text x="179.4" y="83.4">PA9</text>
<text x="131.8" y="86">PC0</text>
<text x="131.8" y="88.5">PC1</text>
<text x="179.2" y="88.5">PC9</text>
<text x="179.4" y="86">PA8</text>
<text x="82.9" y="92.6">VDD</text>
<text x="131.8" y="91">PC2</text>
<text x="131.8" y="93.6">PC3</text>
<text x="179.2" y="93.6">PC7</text>
<text x="179.2" y="91">PC8</text>
<text x="42.3" y="100.2">VDD</text>
<text x="131.8" y="96.1">VSSA/VREF-</text>
<text x="131.8" y="98.7">VDDA/VREF+</text>
<text x="131.8" y="101.2">PA0</text>
<text x="178" y="101.2">PB14</text>
<text x="178" y="98.7">PB15</text>
<text x="179.2" y="96.1">PC6</text>
<text x="252.3" y="98.9">VDD</text>
<text x="131.8" y="103.7">PA1</text>
<text x="131.8" y="106.3">PA2</text>
<text x="178" y="106.3">PB12</text>
<text x="178" y="103.7">PB13</text>
<text x="139.3" y="112" transform="rotate(-90 139.3 112)">PA3</text>
<text x="141.8" y="112" transform="rotate(-90 141.8 112)">VSS</text>
<text x="144.4" y="112" transform="rotate(-90 144.4 112)">VDD</text>
<text x="146.9" y="112" transform="rotate(-90 146.9 112)">PA4</text>
<text x="149.5" y="112" transform="rotate(-90 149.5 112)">PA5</text>
<text x="152" y="112" transform="rotate(-90 152 112)">PA6</text>
<text x="154.5" y="112" transform="rotate(-90 154.5 112)">PA7</text>
<text x="157.1" y="112" transform="rotate(-90 157.1 112)">PC4</text>
<text x="159.6" y="112" transform="rotate(-90 159.6 112)">PC5</text>
<text x="162.2" y="112" transform="rotate(-90 162.2 112)">PB0</text>
<text x="164.7" y="112" transform="rotate(-90 164.7 112)">PB1</text>
<text x="167.2" y="112" transform="rotate(-90 167.2 112)">PB2</text>
<text x="169.8" y="112" transform="rotate(-90 169.8 112)">PB10</text>
<text x="172.3" y="112" transform="rotate(-90 172.3 112)">VCAP_1</text>
<text x="174.9" y="112" transform="rotate(-90 174.9 112)">VSS</text>
<text x="177.4" y="112" transform="rotate(-90 177.4 112)">VDD</text>
<text x="82.4" y="119">GNDB</text>
<text x="179.4" y="115.4">VDD</text>
<text x="41.7" y="122.6" transform="rotate(-90 41.7 122.6)">1</text>
<text x="133.7" y="125.6">VDD</text>
<text x="39.2" y="141.8">GNDB</text>
<text x="248.8" y="140.6">GNDB</text>
<text x="125.6" y="146.9">GNDB</text>
<text x="171.3" y="144.4">GNDB</text>
<text x="39.8" y="162.4">5VB</text>
<text x="41.8" y="178.7">GNDB</text>
<text x="105.3" y="193.9">GNDB</text>
<text x="123.1" y="193.9">GNDB</text>
<text x="140.8" y="193.9">GNDB</text>
</g>
<g font-size="1.8" fill="#840084">
<text x="129" y="35.7">100nF</text>
<text x="76" y="40.7">6.8pF</text>
<text x="103.9" y="40.7">6.8pF</text>
<text x="87.7" y="47.7" transform="rotate(-90 87.7 47.7)">0</text>
<text x="130.3" y="44">10k</text>
<text x="40.7" y="68.7">22pF</text>
<text x="68.7" y="68.7">22pF</text>
<text x="195.7" y="68.8">100nF</text>
<text x="52.2" y="73.1" transform="rotate(-90 52.2 73.1)">0</text>
<text x="90.3" y="106.3">10nF</text>
<text x="38.5" y="112">4.7k</text>
<text x="241.9" y="113.9">150</text>
<text x="255.7" y="110.1">4.7k</text>
<text x="50.2" y="115.2">150</text>
<text x="227.5" y="125.3">100nF</text>
<text x="62.4" y="126.6">100nF</text>
<text x="179.2" y="131.7">100nF</text>
<text x="133.5" y="136.8">100nF</text>
<text x="60.3" y="171">470</text>
<text x="60.3" y="177.4">470</text>
<text x="110.5" y="183.1">2.2k</text>
<text x="128.3" y="183.1">2.2k</text>
<text x="146.1" y="183.1">2.2k</text>
</g>
<g font-size="1.8" fill="#a90000">
<text x="252" y="40.4">2</text>
<text x="252" y="42.9">3</text>
<text x="252" y="45.5">4</text>
<text x="252" y="48">5</text>
<text x="252" y="50.5">6</text>
<text x="138.2" y="59.7" transform="rotate(-90 138.2 59.7)">64</text>
<text x="140.7" y="59.7" transform="rotate(-90 140.7 59.7)">63</text>
<text x="143.3" y="59.7" transform="rotate(-90 143.3 59.7)">62</text>
<text x="145.8" y="59.7" transform="rotate(-90 145.8 59.7)">61</text>
<text x="148.3" y="59.7" transform="rotate(-90 148.3 59.7)">60</text>
<text x="150.9" y="59.7" transform="rotate(-90 150.9 59.7)">59</text>
<text x="153.4" y="59.7" transform="rotate(-90 153.4 59.7)">58</text>
<text x="156" y="59.7" transform="rotate(-90 156 59.7)">57</text>
<text x="158.5" y="59.7" transform="rotate(-90 158.5 59.7)">56</text>
<text x="161" y="59.7" transform="rotate(-90 161 59.7)">55</text>
<text x="163.6" y="59.7" transform="rotate(-90 163.6 59.7)">54</text>
<text x="166.1" y="59.7" transform="rotate(-90 166.1 59.7)">53</text>
<text x="168.7" y="59.7" transform="rotate(-90 168.7 59.7)">52</text>
<text x="171.2" y="59.7" transform="rotate(-90 171.2 59.7)">51</text>
<text x="173.7" y="59.7" transform="rotate(-90 173.7 59.7)">50</text>
<text x="176.3" y="59.7" transform="rotate(-90 176.3 59.7)">49</text>
<text x="128.8" y="67.1">1</text>
<text x="128.8" y="69.6">2</text>
<text x="184.1" y="69.6">47</text>
<text x="184.1" y="67.1">48</text>
<text x="128.8" y="72.1">3</text>
<text x="128.8" y="74.7">4</text>
<text x="128.8" y="77.2">5</text>
<text x="184.1" y="77.2">44</text>
<text x="184.1" y="74.7">45</text>
<text x="184.1" y="72.1">46</text>
<text x="128.8" y="79.8">6</text>
<text x="128.8" y="82.3">7</text>
<text x="184.1" y="82.3">42</text>
<text x="184.1" y="79.8">43</text>
<text x="128.2" y="89.9">10</text>
<text x="128.8" y="84.8">8</text>
<text x="128.8" y="87.4">9</text>
<text x="184.1" y="89.9">39</text>
<text x="184.1" y="87.4">40</text>
<text x="184.1" y="84.8">41</text>
<text x="128.2" y="92.5">11</text>
<text x="128.2" y="95">12</text>
<text x="184.1" y="95">37</text>
<text x="184.1" y="92.5">38</text>
<text x="128.2" y="97.5">13</text>
<text x="128.2" y="100.1">14</text>
<text x="184.1" y="100.1">35</text>
<text x="184.1" y="97.5">36</text>
<text x="128.2" y="102.6">15</text>
<text x="128.2" y="105.2">16</text>
<text x="184.1" y="105.2">33</text>
<text x="184.1" y="102.6">34</text>
<text x="138.2" y="115.6" transform="rotate(-90 138.2 115.6)">17</text>
<text x="140.7" y="115.6" transform="rotate(-90 140.7 115.6)">18</text>
<text x="143.3" y="115.6" transform="rotate(-90 143.3 115.6)">19</text>
<text x="145.8" y="115.6" transform="rotate(-90 145.8 115.6)">20</text>
<text x="148.3" y="115.6" transform="rotate(-90 148.3 115.6)">21</text>
<text x="150.9" y="115.6" transform="rotate(-90 150.9 115.6)">22</text>
<text x="153.4" y="115.6" transform="rotate(-90 153.4 115.6)">23</text>
<text x="156" y="115.6" transform="rotate(-90 156 115.6)">24</text>
<text x="158.5" y="115.6" transform="rotate(-90 158.5 115.6)">25</text>
<text x="161" y="115.6" transform="rotate(-90 161 115.6)">26</text>
<text x="163.6" y="115.6" transform="rotate(-90 163.6 115.6)">27</text>
<text x="166.1" y="115.6" transform="rotate(-90 166.1 115.6)">28</text>
<text x="168.7" y="115.6" transform="rotate(-90 168.7 115.6)">29</text>
<text x="171.2" y="115.6" transform="rotate(-90 171.2 115.6)">30</text>
<text x="173.7" y="115.6" transform="rotate(-90 173.7 115.6)">31</text>
<text x="176.3" y="115.6" transform="rotate(-90 176.3 115.6)">32</text>
<text x="44.2" y="122.6" transform="rotate(-90 44.2 122.6)">2</text>
<text x="251.2" y="121.4" transform="rotate(-90 251.2 121.4)">1</text>
<text x="253.7" y="121.4" transform="rotate(-90 253.7 121.4)">2</text>
<text x="41.7" y="130.2" transform="rotate(-90 41.7 130.2)">3</text>
<text x="44.2" y="130.2" transform="rotate(-90 44.2 130.2)">4</text>
<text x="251.2" y="129" transform="rotate(-90 251.2 129)">3</text>
<text x="253.7" y="129" transform="rotate(-90 253.7 129)">4</text>
<text x="39.9" y="167.4">3</text>
<text x="39.9" y="164.8">4</text>
<text x="39.9" y="172.5">1</text>
<text x="39.9" y="169.9">2</text>
</g>
<g font-size="1.8" fill="#725600">
<text x="101.1" y="112.6">USART2_TX</text>
<text x="100.8" y="117.7">USART2_RX</text>
</g>
<text font-size="1.4" fill="#006464" x="50.5" y="70.6">7A-8.000MAHJ-T</text>
<text font-size="1.1" fill="#989898" x="85.6" y="42.5">ABS25-32.768KHZ-6-T</text>
</svg>
